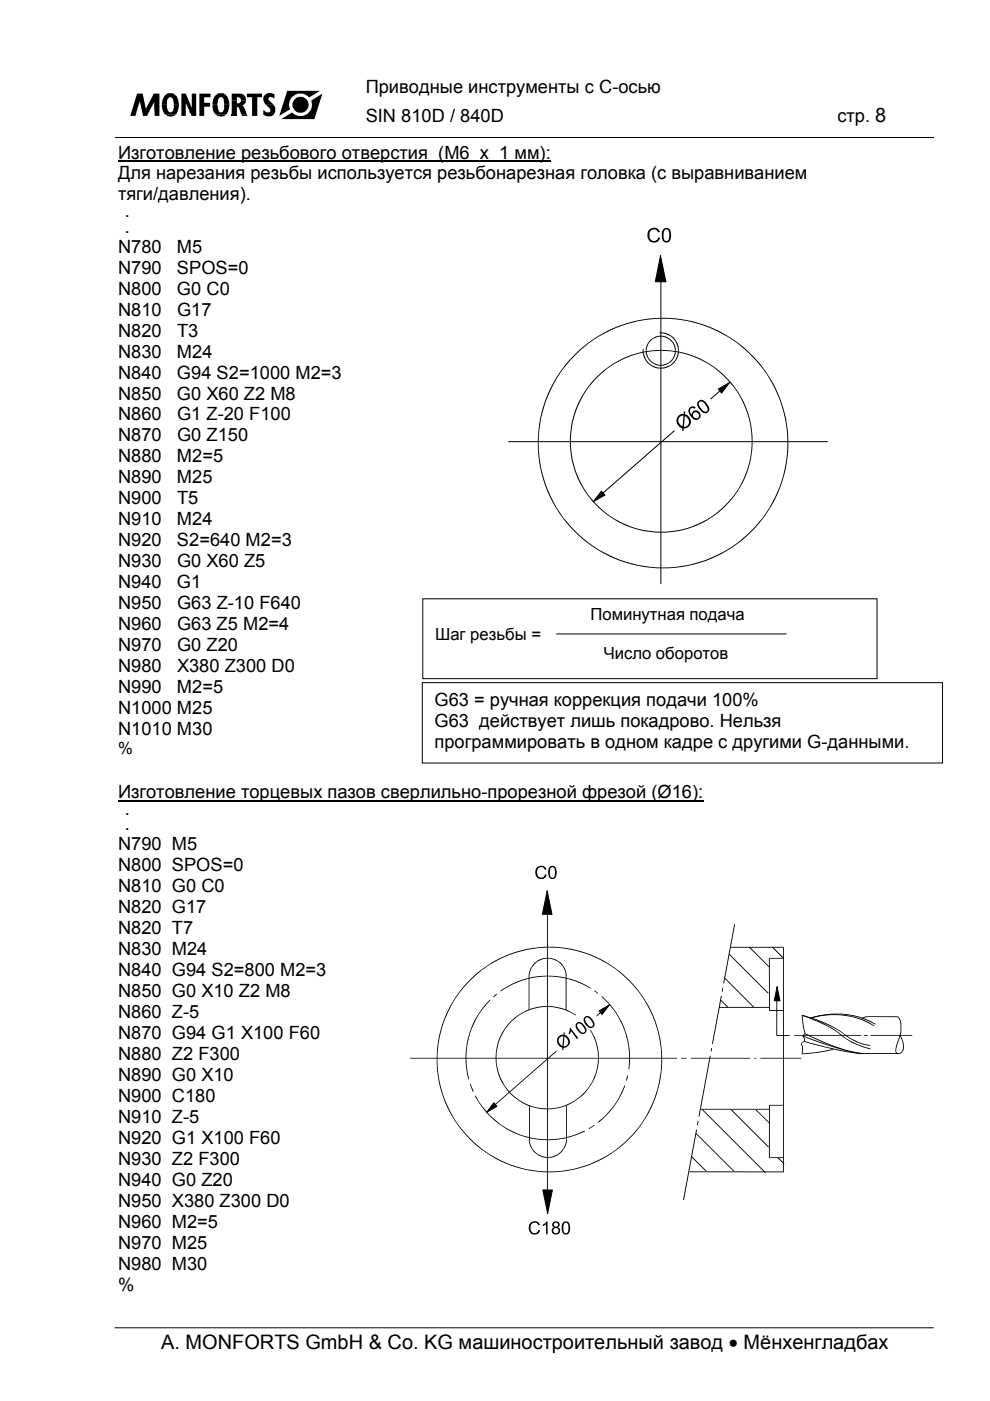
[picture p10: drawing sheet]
<svg xmlns="http://www.w3.org/2000/svg" width="210mm" height="297mm" viewBox="0 0 210 297" stroke-linecap="round" stroke-linejoin="round" font-family="sans-serif">
<path d="M24.5 29.1h173.6" fill="none" stroke="#000" stroke-width=".21"/>
<path d="M60.9 19.3h6.9l-8.6 5.3zM59.6 25.3l8.7-5.4-1.6 5.4z" fill="#000"/>
<circle cx="63.7" cy="22.2" r="2.4" fill="#fff"/>
<g fill="#000">
<path d="M29.1 19.9h1.1l.7 3.2 1.6-3.2h1.3v4.7h-1l-.1-3.1-1.5 3.1h-.9l-.6-3.1-1 3.1h-1.1z" fill-rule="evenodd"/>
<path d="M38.5 19.9h.9l1.3 3v-3h.9v4.7h-1l-1.3-3 .1 3h-.9z" fill-rule="evenodd"/>
<path d="M42.3 19.9h2.3v.7h-1.3v1.2h1.3v.8h-1.3v2h-1z" fill-rule="evenodd"/>
<path d="M52.3 19.9h3.3v.7h-1.1v4h-1.1v-4h-1.1z" fill-rule="evenodd"/>
<path d="M35.1 20.1l.6-.3h.9a2.66 2.66 0 0 1 1.4 2.4h-1.1l-.1-.8a.73 .73 0 0 0-.9-.8 1.46 1.46 0 0 0-.5 1.6h-1.1l.2-1.1z" fill-rule="evenodd"/>
<path d="M34.3 22.2h1.1l.1 .9a.73 .73 0 0 0 .8 .7l.5-.5 .1-1.1h1.1l-.2 1.1-.5 .9h-2.3l-.6-1.1z" fill-rule="evenodd"/>
<path d="M35 24.2h2.3a1.54 1.54 0 0 1-2.3 0z" fill-rule="evenodd"/>
<path d="M45.8 20.1l.5-.3 1.2 .1a2.45 2.45 0 0 1 1.1 2.3h-1.1l-.1-1.2-.3-.4h-.5l-.2 .2-.2 .6-.1 .8h-1v-.6a2.08 2.08 0 0 1 .7-1.5z" fill-rule="evenodd"/>
<path d="M45.7 24.2h2.2a1.71 1.71 0 0 1-2.2 0z" fill-rule="evenodd"/>
<path d="M45.1 22.2h1l.3 1.4 .2 .2h.5a1.68 1.68 0 0 0 .4-1.6h1.1l-.2 1.5-.4 .5h-2.3a2.15 2.15 0 0 1-.6-2z" fill-rule="evenodd"/>
<path d="M49.1 19.9h2.1a1.34 1.34 0 0 1 1 1.4h-1.1l-.2-.5-.3-.2h-.4v.7h-1.1z" fill-rule="evenodd"/>
<path d="M49.1 21.3h1.1v.6l.7-.1 .2-.5h1.1l-.2 .6-.6 .5 .4 .5 .5 1.3h-1.1l-.5-1.2-.4-.4-.1 1.6h-1.1z" fill-rule="evenodd"/>
<path d="M51.2 24.2h1.1l.2 .4h-1.2z" fill-rule="evenodd"/>
<path d="M56.4 22.2h1.6l.4 .6v.9l-.7 .9-1.1 .1-.8-.4v-1l.2 .2a.88 .88 0 0 0 1.3 .1l-.2-.7z" fill-rule="evenodd"/>
<path d="M56.2 20.1v-.1a1.36 1.36 0 0 1 1.7-.1h.3v1l-.3-.2a.72 .72 0 0 0-1 .1l.2 .6 .9 .8h-1.6a1.45 1.45 0 0 1-.2-2.1z" fill-rule="evenodd"/>
<circle cx="63.7" cy="22.2" r="1.69"/>
</g>
<path d="M49.1 24.2h1.1v.4h-1.1z" fill="#000"/>
<path d="M24.3 281.5h173.6" fill="none" stroke="#000" stroke-width=".21"/>
<path d="M25 34.2h91.8M25 169.7h124.1" fill="none" stroke="#000" stroke-width=".28"/>
<circle cx="140.6" cy="93.9" r="26.5" fill="#fff"/>
<path d="M121.8 75.2a26.3 26.3 0 0 1 18.8-7.8v.2a26.5 26.5 0 0 0-26.4 26.3h-.2a26.2 26.2 0 0 1 7.8-18.7zM114 93.9h.2a26.5 26.5 0 0 0 26.4 26.4v.2a26.6 26.6 0 0 1-26.6-26.6zM140.6 67.4a26.7 26.7 0 0 1 26.6 26.5h-.3a26.5 26.5 0 0 0-26.3-26.3zM166.9 93.9h.3a26.6 26.6 0 0 1-26.6 26.6v-.2a26.5 26.5 0 0 0 26.3-26.4z" fill="#000"/>
<circle cx="140.2" cy="93.6" r="19.3" fill="#fff"/>
<path d="M136.9 74.4h.2a3 3 0 0 0 3 3v.2a3.2 3.2 0 0 1-3.2-3.2zM140.1 77.4a3 3 0 0 0 3-3h.2a3.2 3.2 0 0 1-3.2 3.2zM137.8 72.1a3.2 3.2 0 0 1 2.3-.9v.2a3 3 0 0 0-3 3h-.2a3.2 3.2 0 0 1 .9-2.3zM126.5 79.9a19.1 19.1 0 0 1 13.7-5.7v.2a19.3 19.3 0 0 0-19.2 19.2h-.2a19.1 19.1 0 0 1 5.7-13.7zM140.1 71.2a3.2 3.2 0 0 1 3.2 3.2h-.2a3 3 0 0 0-3-3zM120.8 93.6h.2a19.2 19.2 0 0 0 19.2 19.1v.2a19.4 19.4 0 0 1-19.4-19.3zM140.2 74.2a19.4 19.4 0 0 1 19.4 19.4h-.2a19.3 19.3 0 0 0-19.2-19.2zM126.1 105.9l28.1-24.5 .1 .2-28 24.4zM140.2 112.7a19.3 19.3 0 0 0 19.2-19.1h.2a19.4 19.4 0 0 1-19.4 19.3zM140 58.5h.2v65.3h-.2z" fill="#000"/>
<path d="M140.1 54.2l1.1 5.6-2.3-.1zM152.3 82.5l2.4-1.4-1.7 2.2zM127.5 104.1l.7 .9-2.4 1.4z" fill="#000"/>
<path d="M140 54.2l1.2 5.6-2.3-.1zM152.3 82.5l2.4-1.4-1.7 2.2zM127.5 104.1l.7 .9-2.4 1.4z" fill="none" stroke="#000" stroke-width=".21"/>
<path d="M141.6 89.4l7.7-6.2 2.7 3.3-7.7 6.3z" fill-rule="evenodd" fill="#fff"/>
<path d="M141.6 89.4l7.7-6.2 2.7 3.3-7.7 6.3z" fill="none" stroke="#fff" stroke-width=".21"/>
<g fill="#000">
<path d="M137.5 48.8a1.33 1.33 0 0 1 1.3-.5 1.33 1.33 0 0 1 1.1 .9l-.4 .1a.97 .97 0 0 0-1.3-.6 .97 .97 0 0 0-.5 1.3 .94 .94 0 0 0 .8 1.1 .94 .94 0 0 0 1.1-.8l.4 .1a1.41 1.41 0 0 1-1.9 1 1.41 1.41 0 0 1-.8-1.9zM140.6 48.6a.96 .96 0 0 1 1.2-.2 .96 .96 0 0 1 .5 1.1v.6a1.03 1.03 0 0 1-1 1.3 1.03 1.03 0 0 1-1-1.3l.1-1zM141 48.8a2.33 2.33 0 0 0 0 2.3 .76 .76 0 0 0 .9-1l-.1-1a.53 .53 0 0 0-.3-.4 .53 .53 0 0 0-.5 .1z" fill-rule="evenodd"/>
<path d="M143.8 88.2l.6-.4h.5l.1-.6h.3l-.1 .6a1.53 1.53 0 0 1 1.3 1.6 1.53 1.53 0 0 1-1.5 1.4l-.1 .6h-.2v-.6a1.67 1.67 0 0 1-.9-2.6zM144 88.5a1.4 1.4 0 0 0 .7 1.9l.2-2.3-.5 .1zM145.2 88.2l-.2 2.3a1.13 1.13 0 0 0 1.1-1 1.13 1.13 0 0 0-.7-1.2zM146.2 86.4a.86 .86 0 0 1 1.3 0l-.3 .3a.6 .6 0 0 0-.8 0 .6 .6 0 0 0 0 .9l.3 .3a.91 .91 0 0 1 .7-.9 .91 .91 0 0 1 1.1 .7 1.02 1.02 0 0 1-.6 1.3 1.02 1.02 0 0 1-1.3-.6l-.4-.6a1.06 1.06 0 0 1 0-1.4zM147.1 87.5a.66 .66 0 0 0 .2 1.1 .66 .66 0 0 0 .9-.5 .74 .74 0 0 0-1.1-.6z" fill-rule="evenodd"/>
<path d="M148 85.2a1.05 1.05 0 0 1 1.8 .2 1.67 1.67 0 0 1 .5 1.8 1.14 1.14 0 0 1-2-.4 1.33 1.33 0 0 1-.3-1.6zM148.3 85.3a1.76 1.76 0 0 0 1.4 2 .86 .86 0 0 0-.1-1.4 .86 .86 0 0 0-1.3-.6z" fill-rule="evenodd"/>
</g>
<path d="M170.5 92.5l.7 .1-.2 3.8-.8-.1z" fill="#fff"/>
<path d="M136.2 74.3h.2a3.7 3.7 0 0 0 3.7 3.7v.2a3.8 3.8 0 0 1-3.9-3.9zM136.3 74h.2l-.1 .3h-.2zM139.8 70.5h.3v.2h-.3zM143.8 74.3h.2a3.8 3.8 0 0 1-3.9 3.9v-.2a3.7 3.7 0 0 0 3.7-3.7zM140.1 70.5a3.8 3.8 0 0 1 3.9 3.8h-.2a3.7 3.7 0 0 0-3.7-3.6zM107.8 93.5h67.7v.2h-67.7z" fill="#000"/>
<circle cx="116.5" cy="224.6" r="23.8" fill="#fff"/>
<path d="M99.6 207.8a23.8 23.8 0 0 1 16.9-7.1v.2a23.8 23.8 0 0 0-23.7 23.7h-.2a23.5 23.5 0 0 1 7-16.8zM92.6 224.6h.2a23.8 23.8 0 0 0 23.7 23.8v.2a24 24 0 0 1-23.9-24zM116.5 200.7a24 24 0 0 1 23.9 23.9h-.2a23.8 23.8 0 0 0-23.7-23.7zM116.5 248.4a23.8 23.8 0 0 0 23.7-23.8h.2a24 24 0 0 1-23.9 24z" fill="#000"/>
<circle cx="116.1" cy="224.3" r="17.3" fill="#fff"/>
<path d="M103.8 212a17.2 17.2 0 0 1 12.3-5.1v.1a17.3 17.3 0 0 0-17.2 17.3h-.2a17.4 17.4 0 0 1 5.1-12.3zM98.7 224.3h.2a17.3 17.3 0 0 0 17.2 17.3v.1a17.5 17.5 0 0 1-17.4-17.4zM116.1 206.9a17.5 17.5 0 0 1 17.5 17.4h-.2a17.3 17.3 0 0 0-17.3-17.3zM133.4 224.3h.2a17.5 17.5 0 0 1-17.5 17.4v-.1a17.3 17.3 0 0 0 17.3-17.3z" fill="#000"/>
<path d="M116 188.9l1 5-2-.1zM127 214.3l2.2-1.2-1.5 2zM164.8 209.2l.6 3h-1.2zM104.7 233.8l.7 .8-2.2 1.2zM115.1 252.3h2l-1 5z" fill="#000"/>
<path d="M116 188.9l1 5-2-.1zM127 214.3l2.2-1.2-1.5 2zM164.8 209.2l.6 3h-1.2zM104.7 233.8l.7 .8-2.2 1.2zM115.1 252.3h2l-1 5z" fill="none" stroke="#000" stroke-width=".21"/>
<path d="M116.1 220.1l9.1-6.4 3.2 3.5-9.1 6.4z" fill-rule="evenodd" fill="#fff"/>
<path d="M116.1 220.1l9.1-6.4 3.2 3.5-9.1 6.4z" fill="none" stroke="#fff" stroke-width=".21"/>
<path d="M113.9 183.9a1.19 1.19 0 0 1 2 .4l-.4 .1a.88 .88 0 0 0-1.1-.5 .88 .88 0 0 0-.5 1.2 .85 .85 0 0 0 .7 1 .85 .85 0 0 0 .9-.7l.4 .1a1.27 1.27 0 0 1-1.7 .8 1.27 1.27 0 0 1-.7-1.7zM116.5 183.8a.93 .93 0 0 1 1.1-.1 .93 .93 0 0 1 .4 1.1v.4a.89 .89 0 0 1-.5 1.1 .89 .89 0 0 1-1.1-.5l-.2-1.2zM116.8 184a2.1 2.1 0 0 0 .1 2.1 .68 .68 0 0 0 .8-1l-.1-.8a.47 .47 0 0 0-.3-.4 .47 .47 0 0 0-.5 .1z" fill-rule="evenodd" fill="#000"/>
<path d="M143.4 223.4h.7l-.3 3.4h-.7z" fill="#fff"/>
<path d="M112.5 259.3a1.19 1.19 0 0 1 2 .4l-.4 .1a.9 .9 0 0 0-1.2-.4 .9 .9 0 0 0-.4 1.2 .83 .83 0 0 0 .8 .9 .83 .83 0 0 0 .9-.7h.3a1.27 1.27 0 0 1-1.6 .9 1.27 1.27 0 0 1-.8-1.7zM115.1 259.7l.8-.7h.2v2.7h-.3v-2.2l-.7 .5zM117.3 259.2a.74 .74 0 0 1 1.1-.1 .74 .74 0 0 1-.1 1.1h-.1a.85 .85 0 0 1 .4 1.3 .85 .85 0 0 1-1.3 .1 .78 .78 0 0 1-.3-.7 .78 .78 0 0 1 .5-.7l-.4-.4zM117.4 259.7a.45 .45 0 0 0 .9 0 .45 .45 0 0 0-.9 0zM117.3 260.9a.56 .56 0 0 0 1.1 0 .56 .56 0 0 0-1.1 0zM119.4 259.2a.87 .87 0 0 1 1-.1 .87 .87 0 0 1 .4 .9v.7a.88 .88 0 0 1-.8 1 .88 .88 0 0 1-.9-1v-.9zM119.7 259.4l-.2 .5v.9a.55 .55 0 0 0 .6 .7 .55 .55 0 0 0 .4-.8v-.7a.56 .56 0 0 0-.1-.6 .56 .56 0 0 0-.7 0z" fill-rule="evenodd" fill="#000"/>
<circle cx="116" cy="224.3" r="10.9" fill="#fff"/>
<g fill="#000">
<path d="M112.1 206.9h.1v7.2h-.1zM108.3 216.5a10.7 10.7 0 0 1 7.7-3.2v.2a10.8 10.8 0 0 0-10.7 10.8h-.2a10.7 10.7 0 0 1 3.2-7.8zM113.3 204.2a3.9 3.9 0 0 1 2.8-1.1v.1a3.9 3.9 0 0 0-3.9 3.8h-.1a3.9 3.9 0 0 1 1.2-2.8zM119.9 206.8h.2v7.3h-.2zM116.1 203.1a4.1 4.1 0 0 1 4.1 3.8h-.2a3.9 3.9 0 0 0-3.9-3.7zM103.5 235.4l25.2-22.1 .1 .2-25.2 22zM105.1 224.3h.2a10.8 10.8 0 0 0 10.7 10.7v.2a10.9 10.9 0 0 1-10.9-10.9zM112.2 234.4h.2v7.3h-.2zM126.8 224.3h.2a10.9 10.9 0 0 1-11 10.9v-.2a10.8 10.8 0 0 0 10.8-10.7zM120 234.4h.2v7.2h-.2zM116 213.3a10.9 10.9 0 0 1 11 11h-.2a10.8 10.8 0 0 0-10.8-10.8zM87 224.3h82.9v.2h-82.9z"/>
<path d="M112.1 241.7h.2a3.8 3.8 0 0 0 3.9 3.6v.2a4.1 4.1 0 0 1-4.1-3.8zM116 192.8h.2v60.1h-.2zM116.2 245.3a3.9 3.9 0 0 0 3.8-3.7h.2a4 4 0 0 1-4 3.9z"/>
</g>
<path d="M116.4 221.1l7.8-7.8 3 2.9-7.9 7.8z" fill-rule="evenodd" fill="#fff"/>
<path d="M116.4 221.1l7.8-7.8 3 2.9-7.9 7.8z" fill="none" stroke="#fff" stroke-width=".21"/>
<g fill="#000">
<path d="M118.4 219.7l.6-.3h.5v-.5h.3l-.1 .5a1.37 1.37 0 0 1 1.1 1.5 1.37 1.37 0 0 1-1.3 1.2l-.1 .5h-.2v-.5a1.49 1.49 0 0 1-.8-2.4zM118.6 220a1.13 1.13 0 0 0 .4 1.7l.3 .1 .1-2.1-.4 .1zM119.7 219.8l-.2 2a1.03 1.03 0 0 0 1-.8 1.03 1.03 0 0 0-.7-1.2zM120.8 218l.1-.1 1.7 2.2-.3 .2-1.2-1.7-.4 .7-.2-.2z" fill-rule="evenodd"/>
<path d="M122.2 217a1.02 1.02 0 0 1 1.7 .4 .96 .96 0 0 1 .5 1.1 .96 .96 0 0 1-.9 .7 1.89 1.89 0 0 1-1.3-2.2zM122.4 217.1a1.56 1.56 0 0 0 1.4 1.8 .79 .79 0 0 0-.2-1.2 .76 .76 0 0 0-1.2-.6z" fill-rule="evenodd"/>
<path d="M123.8 215.8a1.05 1.05 0 0 1 1.8 .4 1.02 1.02 0 0 1 .5 .9 1.02 1.02 0 0 1-.7 .9 1.85 1.85 0 0 1-1.6-2.2zM124.2 215.8a1.5 1.5 0 0 0 1.1 1.9 .74 .74 0 0 0 0-1.3 .84 .84 0 0 0-1.1-.6z" fill-rule="evenodd"/>
</g>
<g fill="#fff">
<path d="M132.5 228.9l1.8 1.4-.7 .8-1.7-1.4z"/>
<path d="M132.1 226.8l.8-.6 1.4 1.9-.8 .6z"/>
<path d="M125.4 237.7l.8-.6 1.4 1.9-.8 .6z"/>
<path d="M123.3 238.9l.8-.6 1.4 1.9-.7 .6z"/>
<path d="M127 209.8l1 .3-.7 1.9-.9-.3z"/>
<path d="M125.8 208.3l.9 .5-1.3 2.5-.9-.5z"/>
<path d="M104.5 209.8l.8-.6 1.5 1.9-.7 .6z"/>
<path d="M103.1 211l.8-.6 1.7 2.2-.8 .6z"/>
<path d="M98.4 229.3l2.5-1.2 .5 .8-2.5 1.3z"/>
<path d="M99.1 232.4l2.5-1.9 .6 .7-2.5 2z"/>
</g>
<path d="M163 203.2h.2l-.1 11.2zM152.4 213.5h10.8v.2h-10.8zM163 203.1h3.1v.2h-3l.1-.1zM163.1 214.2l3-.1v.2l-3 .1zM154.8 200.7l11.4 .2-.1-.2v.2h-11.3zM163 234.3l.1 .1 .1-.1v11.1h-.2zM148.6 235.1h14.6v.2h-14.6zM163.1 234.3h3v.1h-3zM155.7 196h.2l-10.9 58.5-.2-.1zM146.2 248.3l19.9 .1v.2l-19.9-.1zM163 245.4h3.1v.1zM166 200.9h.2v47.7l-.1-.2-.1 .1z" fill="#000"/>
<g fill="#fff">
<path d="M160.4 223.6l.8 .1-.1 2.5-.8-.1z"/>
<path d="M159.2 223.2h.8l-.1 2.5-.9-.1z"/>
<path d="M143.6 223.5l.9 .1-.1 1.8h-.9z"/>
<path d="M145.7 223.5l.9 .2-.3 1.8-.9-.2z"/>
</g>
<path d="M152.7 212.1l.2-.1 1.5 1.5-.2 .1zM153.7 207.3l6.2 6.2-.1 .2-6.2-6.2zM154.5 202.4l.2-.2 8.3 8.3-.2 .2zM158.8 200.9l.2-.1 4.1 4.1-.1 .2zM163.7 200.9l.2-.1 2.2 2.2-.1 .2zM160.1 235.3l.2-.2 2.9 2.9-.2 .2zM146.5 245.3l.2-.2 3.1 3.2-.1 .1zM147.5 240.3l.1-.1 8.1 8.1-.1 .1zM148.8 235.3l.1-.2 13.5 13.5-.2 .1zM154.9 235.3l.1-.2 8 8-.1 .2z" fill="#000"/>
<path d="M165 245.5l1.2 1.2" fill="none" stroke="#000" stroke-width=".21"/>
<g fill="#fff">
<path d="M153.2 208.3l1.4 1-.5 .7-1.4-.9z"/>
<path d="M152.5 210.1l1.6 .4-.2 .8-1.5-.3z"/>
<path d="M150.5 221.2l2.2 .6-.2 .9-2.2-.7z"/>
<path d="M150.1 222.7l1.5 .5-.2 .9-1.6-.5z"/>
<path d="M147.3 236.4l1.8 .6-.3 .9-1.8-.6z"/>
<path d="M146.8 238.1l2.7 1.1-.4 .9-2.6-1.1z"/>
</g>
<g fill="#000">
<path d="M164.6 219.5h2.9v.1zM164.6 210.9h.2v8.6h-.2zM170.1 215.2a28.6 28.6 0 0 1 8.2 4.1l-.1 .1a29.2 29.2 0 0 0-8.2-4zM170.2 219.5a.97 .97 0 0 1 .4 1.4l-.1-.1a.92 .92 0 0 0-.4-1.1zM170.6 219.1l.1 .1-.4 .5-.1-.1zM170 215.2h.2l.1 1.6 .5 2.3-.2 .1-.4-1.7zM171.8 215.8a17.2 17.2 0 0 1 13.9 1.3l-.1 .1a17.1 17.1 0 0 0-13.7-1.2zM178.3 219.3a16.7 16.7 0 0 0 6.3 3v.2a15.8 15.8 0 0 1-6.4-3.1zM170.1 215.2a26.4 26.4 0 0 1 8.8 3.9l-.1 .1a26.8 26.8 0 0 0-8.8-3.8zM182.6 216a2.1 2.1 0 0 1 1.6-.5v.1l-.7 .1-.7 .4zM171.8 215.8a16.6 16.6 0 0 1 13.6 1.7v.1a16.5 16.5 0 0 0-13.5-1.6zM190.3 215.5a1.84 1.84 0 0 1 .8 2h-.2l-.1-1-.2-.5-.4-.4z"/>
<path d="M190.8 219.5h.1v.3l-.6 1.6-.2-.1zM190.9 217.5h.2v1.3l-.2 .7h-.1l.1-.7zM167.7 219.4h25.7v.2h-25.7zM170.2 220.9l.3-.2v.2l-.3 .1-.3 .6-.1-.2zM169.9 221.4a2.46 2.46 0 0 1 .3 2l-.2 .1 .1-.1h-.1l.1-1.1zM170.1 223.4l2.7-.3 3.8-.7 .1 .1-4.9 .9-1.7 .1v-.1l-.1 .1zM170.3 219.6a63.3 63.3 0 0 0 12.5 3.7v.2a62.7 62.7 0 0 1-12.6-3.7zM170.6 220.7a72.1 72.1 0 0 0 12.3 2.6v.2a77.7 77.7 0 0 1-12.4-2.6zM170.7 219.1l2.7 1.2a35 35 0 0 0 9.5 3v.2a39.4 39.4 0 0 1-11.5-3.9l-.8-.4zM178.9 219.1a12.5 12.5 0 0 0 5.7 2.6h-.3a10.8 10.8 0 0 1-5.5-2.5zM189.9 223.1l.2-.1 .1 .5zM190.1 221.3l.2 .1-.4 1.7v-.8z"/>
<path d="M190.2 223.3v.2l.1-.2h.3v.2h-.4zM182.8 223.3h7.7v.2h-7.7zM190.6 223.3l.3-.1 .4-.4 .1 .1-.5 .5-.3 .1zM190.7 219.5l.1-.1 .2 .3a.62 .62 0 0 1 .2 .9zM191.5 221.8h.1v.4l-.2 .7-.1-.1zM191.2 220.6l.2-.1 .2 .5v.8h-.1z"/>
</g>
<path d="M184.2 215.6h6.1" fill="none" stroke="#000" stroke-width=".21"/>
<g fill="#fff">
<path d="M182.6 219l.6 .1-.1 1.1-.6-.1z"/>
<path d="M184.1 218.8l.5 .1-.1 1.4-.6-.1z"/>
<path d="M167.3 218.6l1-.1 .3 3-.9 .1z"/>
</g>
<path d="M89.5 144.7h110.3v17.1h-110.3z" fill-rule="evenodd" fill="#fff" stroke="#000" stroke-width=".21"/>
<path d="M89.6 127h96.3v16.9h-96.3zM118 134.4h48.7" fill="none" stroke="#000" stroke-width=".21"/>
<text font-size="4.2" x="34.2" y="286.1">A. MONFORTS GmbH &amp; Co. KG машиностроительный завод • Мёнхенгладбах</text>
<g font-size="3.9">
<text x="77.5" y="19.7">Приводные инструменты с C-осью</text>
<text x="77.5" y="25.9">SIN 810D / 840D</text>
<text x="177.5" y="25.9">стр. 8</text>
<text x="25" y="33.6">Изготовление резьбового отверстия (M6 x 1 мм):</text>
<text x="25" y="38.1">Для нарезания резьбы используется резьбонарезная головка (с выравниванием</text>
<text x="25" y="42.5">тяги/давления).</text>
<text x="25" y="53.6">N780</text>
<text x="37.5" y="53.6">M5</text>
<text x="25" y="58">N790</text>
<text x="37.5" y="58">SPOS=0</text>
<text x="25" y="62.5">N800</text>
<text x="37.5" y="62.5">G0 C0</text>
<text x="25" y="66.9">N810</text>
<text x="25" y="71.4">N820</text>
<text x="37.5" y="66.9">G17</text>
<text x="37.5" y="71.4">T3</text>
<text x="25" y="75.8">N830</text>
<text x="37.5" y="75.8">M24</text>
<text x="25" y="80.3">N840</text>
<text x="37.5" y="80.3">G94 S2=1000 M2=3</text>
<text x="25" y="84.7">N850</text>
<text x="25" y="89.2">N860</text>
<text x="37.5" y="84.7">G0 X60 Z2 M8</text>
<text x="37.5" y="89.2">G1 Z-20 F100</text>
<text x="25" y="93.6">N870</text>
<text x="37.5" y="93.6">G0 Z150</text>
<text x="25" y="98">N880</text>
<text x="37.5" y="98">M2=5</text>
<text x="25" y="102.5">N890</text>
<text x="25" y="106.9">N900</text>
<text x="37.5" y="102.5">M25</text>
<text x="37.5" y="106.9">T5</text>
<text x="25" y="111.4">N910</text>
<text x="37.5" y="111.4">M24</text>
<text x="25" y="115.8">N920</text>
<text x="37.5" y="115.8">S2=640 M2=3</text>
<text x="25" y="120.3">N930</text>
<text x="25" y="124.7">N940</text>
<text x="37.5" y="124.7">G1</text>
<text x="37.5" y="120.3">G0 X60 Z5</text>
<text x="25" y="129.2">N950</text>
<text x="37.5" y="129.2">G63 Z-10 F640</text>
<text x="25" y="133.6">N960</text>
<text x="37.5" y="133.6">G63 Z5 M2=4</text>
<text x="25" y="138">N970</text>
<text x="25" y="142.5">N980</text>
<text x="37.5" y="138">G0 Z20</text>
<text x="37.5" y="142.5">X380 Z300 D0</text>
<text x="25" y="146.9">N990</text>
<text x="37.5" y="146.9">M2=5</text>
<text x="92.1" y="149.7">G63 = ручная коррекция подачи 100%</text>
<text x="25" y="151.4">N1000 M25</text>
<text x="25" y="155.8">N1010 M30</text>
<text x="92.1" y="154.1">G63 действует лишь покадрово. Нельзя</text>
<text x="92.1" y="158.6">программировать в одном кадре с другими G-данными.</text>
<text x="25" y="169.2">Изготовление торцевых пазов сверлильно-прорезной фрезой (Ø16):</text>
<text x="25" y="180.3">N790 M5</text>
<text x="25" y="184.7">N800 SPOS=0</text>
<text x="25" y="189.2">N810 G0 C0</text>
<text x="25" y="193.6">N820 G17</text>
<text x="25" y="198.1">N820 T7</text>
<text x="25" y="202.5">N830 M24</text>
<text x="25" y="207">N840 G94 S2=800 M2=3</text>
<text x="25" y="211.4">N850 G0 X10 Z2 M8</text>
<text x="25" y="215.9">N860 Z-5</text>
<text x="25" y="220.3">N870 G94 G1 X100 F60</text>
<text x="25" y="224.7">N880 Z2 F300</text>
<text x="25" y="229.2">N890 G0 X10</text>
<text x="25" y="233.6">N900 C180</text>
<text x="25" y="238.1">N910 Z-5</text>
<text x="25" y="242.5">N920 G1 X100 F60</text>
<text x="25" y="247">N930 Z2 F300</text>
<text x="25" y="251.4">N940 G0 Z20</text>
<text x="25" y="255.9">N950 X380 Z300 D0</text>
<text x="25" y="260.3">N960 M2=5</text>
<text x="25" y="264.7">N970 M25</text>
<text x="25" y="269.2">N980 M30</text>
<text x="25" y="273.6">%</text>
</g>
<g font-size="3.5">
<text x="125.2" y="131.6">Поминутная подача</text>
<text x="92.2" y="135.6">Шаг резьбы =</text>
<text x="128" y="139.7">Число оборотов</text>
<text x="25" y="160">%</text>
</g>
<g font-size="2.8">
<text x="26.6" y="46">.</text>
<text x="26.6" y="49.4">.</text>
<text x="26.6" y="172.7">.</text>
<text x="26.6" y="176.1">.</text>
</g>
</svg>
